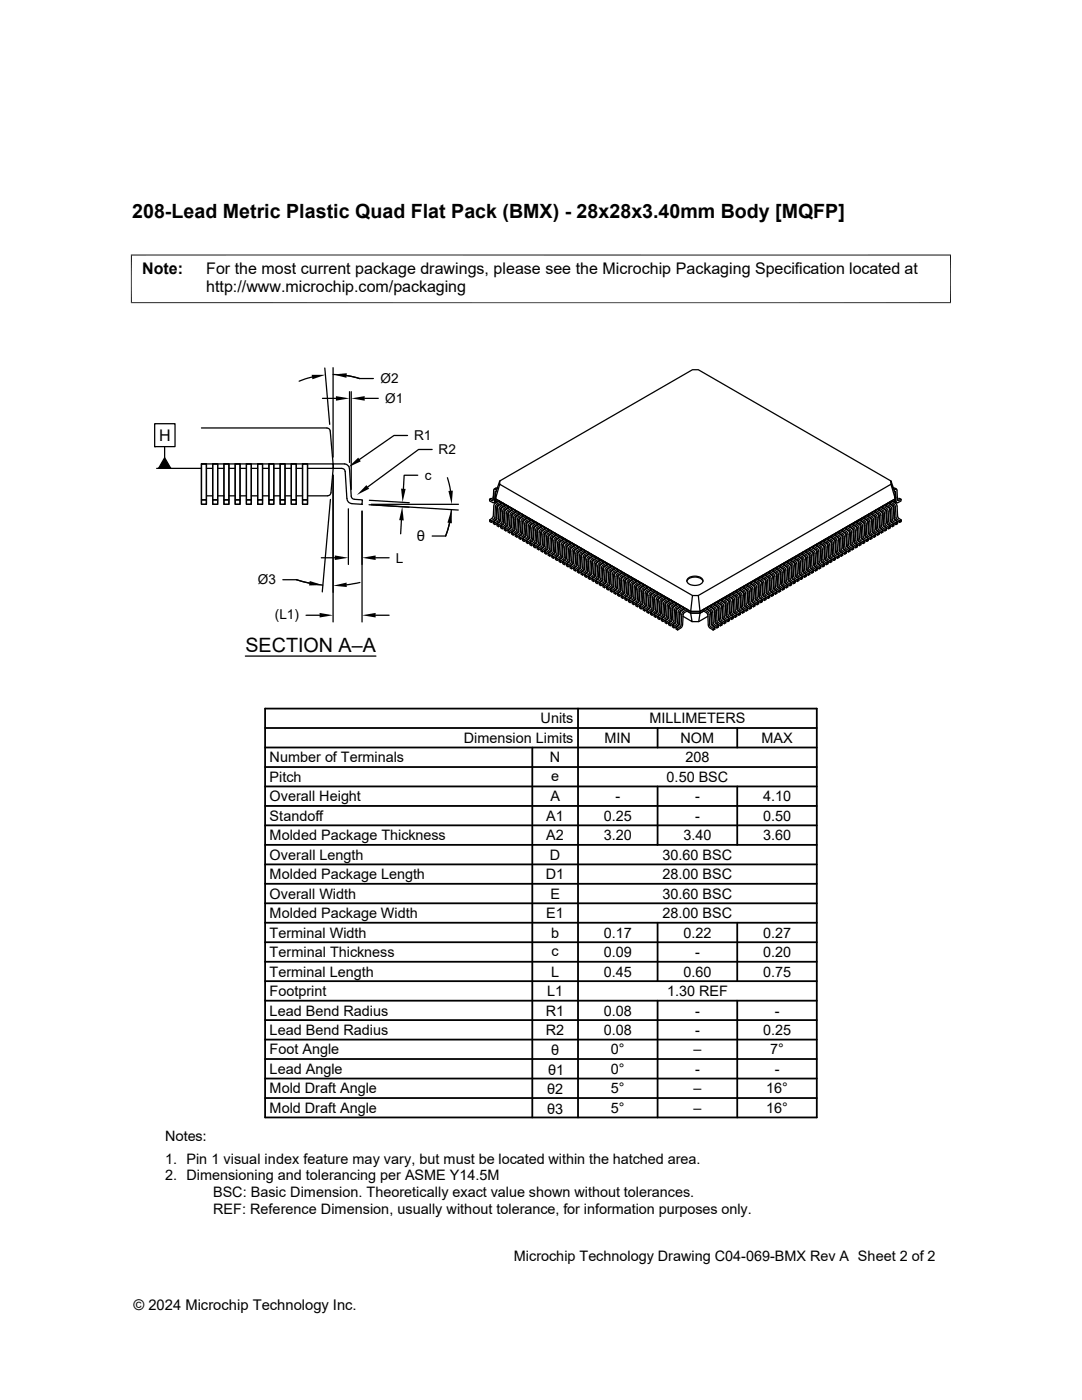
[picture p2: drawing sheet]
<svg xmlns="http://www.w3.org/2000/svg" width="216mm" height="279mm" viewBox="0 0 216 279" stroke-linecap="round" stroke-linejoin="round" font-family="sans-serif">
<g fill="none" stroke="#000" stroke-width=".25">
<path d="M62.3 75.2l-2.6 .9M64.3 79.5h2.7M64.8 73.4l1 11.3M66.5 73.4v17.8M66.5 74.7l2 .1 3.3 .8M69.2 75l2.6 .5M69.7 78.2v14.1M70.1 78.2v19.5M71.8 75.5h2.7M72.8 79.5h2.7M30.9 84.6h4v4.5h-4zM30.9 89.1h.1"/>
<path d="M31.3 93.5h8.9M32.9 89.1v2.3M32.9 91.4l1.2 2.1h-2.5zM40.2 92.6h1v8h-1zM40.2 92.6h.1M40.2 92.6h26.3v.9h-5.1M40.2 85.4h25M40.2 92.6h1v7.2h-1zM40.2 99.8h1v.8h-1zM41.2 99h1.2M41.2 93.5h1.2M42.4 92.6h1v8h-1z"/>
<path d="M42.4 92.6h.1M42.4 92.6h1v7.2h-1zM42.4 99.8h1v.8h-1zM43.4 99h1.3M43.4 93.5h1.3M44.7 92.6h1v8h-1zM44.7 92.6h.1M44.7 92.6h1v7.2h-1zM44.7 99.8h1v.8h-1zM45.7 99h1.2M45.7 93.5h1.2M46.9 92.6h1v7.2h-1z"/>
<path d="M46.9 92.6h1v8h-1zM46.9 92.6h.1M46.9 99.8h1v.8h-1zM47.9 99h1.3M47.9 93.5h1.3M49.2 92.6h.9v7.2h-.9zM49.2 92.6h.9v8h-.9zM49.2 92.6h.1M49.2 99.8h.9v.8h-.9zM50.1 99h1.3M50.1 93.5h1.3M51.4 92.6h1v7.2h-1z"/>
<path d="M51.4 92.6h1v8h-1zM51.4 92.6h.1M51.4 99.8h1v.8h-1zM52.4 99h1.3M52.4 93.5h1.3M53.7 92.6h.9v7.2h-.9zM53.7 92.6h.9v8h-.9zM53.7 92.6h.1M53.7 99.8h.9v.8h-.9zM54.6 99h1.3M54.6 93.5h1.3M55.9 92.6h1v7.2h-1z"/>
<path d="M55.9 92.6h1v8h-1zM55.9 92.6h.1M55.9 99.8h1v.8h-1zM56.9 99h1.2M56.9 93.5h1.2M58.1 99.8h1v.8h-1zM58.1 92.6h1v7.2h-1zM58.1 92.6h1v8h-1zM58.1 92.6h.1M59.1 93.5h1.3M59.1 99h1.3M60.4 99.8h1v.8h-1z"/>
<path d="M60.4 92.6h1v7.2h-1zM60.4 92.6h1v8h-1zM60.4 92.6h.1M61.4 99h4M65.2 85.4l.5 .2 .2 .4 .6 6.6h2.3a1.05 1.05 0 0 1 .9 1l.4 5.6 .3 .3 .3 .1M65.9 99.7l-1.6 18.4M66.5 94.8v29.3M66.5 92.6v.9h1.7l.5 .2 .1 .2 .4 5.6 .3 .7 .5 .3 2.2 .1 .1-.8-1.6-.1M66.5 93.5l-.5 4.8-.2 .5-.4 .1M73.7 99.8l8 .5M81.3 86.9h-2.7l-6.9 4.8M83.4 94.8h-2.8l-.1 2.8"/>
<path d="M86.2 89.7h-2.7l-10.1 7.5M89.3 95.3l.6 2.7M98.4 99.2v.3M98.4 99.7l-.4-.2-.3 .1 .5 .3M98.4 99.2h.1M98.8 98.2l-.2 2-.2 .1-.7-.3v-.4M98.9 99.9l.1 .4M98.9 99.9l.4 .2M98.9 98.5v1.4M99 98.1l-.2 .1M99.1 97.8l-.4-.2-.1 .1-.2 2.1-.2 .1M99.2 97.5l-.6 .1"/>
<path d="M99.3 97.2v.2M99.7 96.6v-.6l-.8 2.5v1l38.9 22.5-38.9-22.5 .8-2.9 38.5 22.3M99.7 96l38.5-22.2h1.1l38.5 22.2M177.8 96l.8 2.5v1l-.8-2.9zM177.8 96.6l-38.5 22.3 .4 3.1 38.9-22.5-38.9 22.5v.4h-1.9M178.4 97.8l.4-.2 .1 .1 .2 2.1M178.5 98.1l.2 .1 .2 2.1h.2l.7-.3v-.3M178.5 97.4l-.2 .1M178.6 97.4l.3 .2M178.6 98.5v1.4M178.6 99.9l-.1 .4M178.6 99.9l-.4 .2"/>
<path d="M179 99.2v.1M179.1 99.2v.3M179.1 99.7l.4-.2 .3 .2-.6 .2-.1-.1M56.4 115.7h2.7l2.6 .7M59.1 115.7l2.6 .7 2.7 .4M64.1 111.3h2.7M69.5 101.5v11.1M71.8 116.2l-2.6 .5M72.2 102v22.1M72.3 100.6h.1M73.6 100.7l17.8 1.1M74.1 100.6h17.4"/>
<path d="M75 111.3h2.6M80.1 103.8l-.2 2.7M86.2 107h2.7M89.7 104.4l-.8 2.6M90.1 101.7l-.4 2.7-.8 2.6M97.7 103.8v.3l.3 .2 .7-.5M98.5 103.6l-.5 .3M98.7 103.8l.3-.5 .2-2.3 .7-.5v-.3l-.3-.2-.8 .5-.2 .3-.2 2.3-.7 .7 .3 .1v.4M98.9 100.1l-.3 .2M99 103.8l-.6 .4 .3 .2 .1 .3M99.2 100.6l-.3 .3-.2 2.4-.1 .3M99.2 100.9l.1 .3"/>
<path d="M99.3 101.4l-.2 2.1-.1 .3M99.3 104l-.6 .4M99.7 103.7l-.1 .4-.8 .6-.4-.2v-.3M99.8 102h.2M99.9 100.2l-.7 .4M99.9 101l-.3 .6-.1 2.1-.2 .3M99.9 100.5l.1 .1M100.1 101.3l-.2 .3-.1 2.1M100.1 101.2l.5-.3v-.3l-.3-.2-.7 .4-.3 .6M100.2 104.1l-.2 .3-.5 .4M100.3 101.3l-.3 .5-.2 2.2-.7 .6 .4 .2v.3M100.3 101.2l.7-.4 .4 .2v.3l-.6 .4-.2 .3-.2 2.3-.2 .3-.7 .5-.3-.2-.1-.3"/>
<path d="M100.4 104.7l-.5 .3 .3 .2v.3M100.6 102.4l.1 .1M100.6 101.5l-.3 .5-.1 2.1M100.6 100.6l-.7 .4M100.6 100.9l.2 .1M101.3 102.8l.1 .1M101.3 104.8l-.2 .3-.5 .3 .3 .2v.4M101.4 101l-.8 .4M101.4 101.3l.1 .1M101.5 102.1l.6-.4v-.3l-.3-.2-1 .7-.2 2.4-.2 .4M101.5 102.1l-.2 .3-.2 2.4-.9 .7-.3-.2v-.3M101.6 104.9l-.1 .4-.6 .3"/>
<path d="M101.7 102.1l.8-.5 .3 .2v.4l-.6 .3-.2 .3-.1 2.1M101.8 102.8l-.1 2.1M101.8 102.1l-.3 .6-.2 2.1M101.9 104.9l-.1 .5-.9 .6-.3-.2v-.4M102 103.2l.2 .1M102.1 101.4l-1 .7-.2 2.5-.7 .6M102.1 101.7l.1 .1M102.2 105.7l-.5 .3M102.8 103.3l-.2 2.4-.9 .7-.3-.2-.1-.3M102.8 103.7h.1M102.8 103.3l.2-.4 .5-.3v-.3l-.3-.2-1 .8-.2 2.4-.7 .6 .4 .1v.4M102.8 105.6l-.2 .3-.5 .4 .3 .2v.3"/>
<path d="M102.8 101.8l-.8 .5-.2 .5M102.8 102.2h.2M102.9 106.1l-.5 .4M103.2 102.9l.8-.4 .3 .2v.3l-.6 .3M103.2 103l-.3 .5-.1 2.1M103.2 103.7l-.1 2.1-.2 .3M103.4 105.8l-.2 .5-.8 .5-.3-.2v-.3M103.5 104.1h.1M103.5 102.3l-.8 .5-.2 .2-.1 2.4-.2 .3M103.5 103.1l-.3 .6M103.5 102.6l.2 .1M103.6 106.6l-.5 .3"/>
<path d="M103.7 103.4l-.2 .3-.1 2.1M104.1 106.8l-.6 .3 .3 .2 .1 .3M104.2 104.5l.2 .1M104.2 104.1l-.2 2.4-.9 .7-.3-.2v-.3M104.2 104.1l.3-.3 .5-.4v-.3l-.3-.2-.8 .5-.2 .3-.2 2.4-.7 .6 .3 .2v.3M104.3 107.5v.4l.3 .2 .7-.5M104.3 103.5l-.3 .4-.2 2.3-.1 .3M104.3 102.7l-.8 .4M104.3 103l.1 .1M104.4 104.4l-.2 2-.1 .4M104.7 103.8l.7-.5 .3 .2v.4l-.5 .3M104.7 103.8l-.3 .5"/>
<path d="M104.9 104.9l.2 .1M105 106.8l-.2 .4-.5 .3 .3 .2v.4M105 103.1l-.7 .4M105 103.4l.1 .1M105.2 104.2l-.2 .3-.2 2.4-.9 .7-.4-.2v-.3M105.4 104.2l.8-.4 .3 .1v.4l-.6 .3-.2 .4-.1 2-.3 .6M105.4 104.2l-.3 .6-.1 2M105.5 107.6l-.5 .4 .3 .1v.4M105.7 105.3l.1 .1M105.7 104.4l-.3 .5-.1 2.2-.7 .6M105.7 103.5l-.9 .7-.3 2.5-.7 .6M105.7 103.9h.2"/>
<path d="M105.8 105.2l-.1 2.1-.2 .3M106.4 105.7l.1 .1M106.4 107.7l-.2 .3-.5 .4 .3 .2v.3M106.5 103.9l-.8 .5M106.5 104.3l.1 .1M106.6 105.1l-.2 .3-.2 2.4-.9 .7-.3-.2v-.3M106.6 105l.6-.3v-.3l-.3-.2-.8 .4-.3 .6M106.9 105l.7-.4 .3 .2v.3l-.6 .4-.2 .3-.1 2.3-.2 .3-.8 .5-.3-.2v-.3M106.9 105.1l-.3 .5-.2 2.1M107 108.5l-.6 .3 .4 .2v.3M107.1 106.2l.2 .1M107.2 105.2l-.3 .6-.2 2.2-.7 .6"/>
<path d="M107.2 104.4l-1 .7-.2 2.4-.7 .6M107.2 104.7l.1 .1M107.9 106.6l.1 .1M107.9 104.8l-.7 .4M107.9 105.1l.2 .1M108.1 105.9l.6-.4v-.3l-.4-.2-.9 .7-.2 2.4-.2 .4M108.1 105.9l-.2 .3-.2 2.4-.9 .7-.3-.2-.1-.3M108.2 108.7l-.2 .4-.5 .3M108.3 105.9l.8-.5 .3 .2v.4l-.6 .3M108.3 106.6l-.1 2.1M108.3 105.9l-.3 .5-.1 2.2-.7 .6 .3 .2v.3M108.4 109.3l-.5 .3 .3 .2v.4"/>
<path d="M108.5 108.7l-.1 .5-.9 .5-.3-.1v-.4M108.6 107l.1 .1M108.7 105.2l-1 .7-.2 2.5-.7 .6M108.7 105.5l.1 .1M108.8 106.3l-.2 .3-.1 2.1M109.3 107.1l-.2 2.4-.9 .7-.3-.2v-.4M109.3 107.4l.2 .1M109.3 107.1l.3-.4 .5-.3v-.4l-.3-.1-1 .8-.2 2.3-.2 .3M109.3 109.4l-.1 .3-.6 .4 .3 .2 .1 .3M109.4 110.5v.3l.3 .2 .9-.7 .2-2.4 .2-.4 .6-.3v-.3l-.3-.2-.9 .5-.2 .3-.1 2.4-.7 .6 .3 .2v.3M109.4 105.6l-.8 .5-.3 .5M109.4 106h.1"/>
<path d="M109.5 107.3l-.2 2.1M109.7 109.6l-.2 .3-.6 .4M109.8 106.7l.7-.4 .3 .2v.3l-.5 .3M109.8 106.7l-.3 .6M109.8 107.5l-.1 2.1M110 109.6l-.2 .4-.8 .6-.4-.2v-.3M110 107.9h.2M110.1 106l-1 .7-.2 2.5-.7 .6M110.1 106.4h.1M110.3 107.1l-.2 .4-.1 2.1M110.6 110.6l-.5 .3 .3 .2v.3M110.8 108.3l.1 .1"/>
<path d="M110.8 107.3l-.3 .6-.1 2.2-.7 .6M110.8 106.5l-.8 .5-.2 .5M110.9 106.8l.1 .1M110.9 108.1l-.1 2.1-.2 .4M111.4 110.4l-.1 .4-.9 .6-.3-.2v-.3M111.5 108.7l.1 .1M111.6 106.9l-.8 .4M111.6 107.8l-.3 .5-.2 2.2-.7 .6M111.6 107.2l.1 .1M111.7 111.2l-.6 .3M111.7 108l-.2 .3-.1 2.1M111.7 108l.6-.3v-.4l-.3-.2-.8 .4-.3 .6"/>
<path d="M112 108l-.3 .4-.2 2.3-.7 .6 .3 .2 .1 .3M112 108l.7-.5 .3 .2v.4l-.6 .3-.1 .4M112.1 111.4l-.6 .4 .4 .1v.4M112.2 109.1l.2 .1M112.2 108.8l-.1 2.3-.9 .7-.4-.1v-.4M112.3 108.2l-.3 .3-.1 2.3-.2 .4M112.3 107.3l-.8 .4M112.3 107.7h.1M112.9 111.3l-.2 .4-.8 .6-.3-.2-.1-.3M113 109.5l.1 .1M113 107.7l-.7 .5M113 108.6l-.3 .6-.1 2.1-.7 .6"/>
<path d="M113 108.1h.2M113.2 108.8l.6-.3v-.4l-.4-.1-.9 .6-.2 2.5-.2 .3M113.2 108.8l-.2 .4-.1 2.1M113.3 111.7l-.2 .3-.5 .4M113.4 108.8l-.3 .6-.1 2.2-.7 .6 .3 .2v.3M113.4 108.8l.8-.4 .3 .2v.3l-.6 .4-.2 .3-.1 2.3-.2 .3-.8 .5-.3-.2v-.3M113.5 112.3l-.5 .3 .3 .2v.3M113.7 110h.1M113.7 109l-.3 .6-.1 2.1M113.8 108.1l-.8 .5M113.8 108.5l.1 .1M114.4 110.4l.2 .1"/>
<path d="M114.4 110l.2-.3 .6-.4v-.3l-.3-.2-1 .8-.2 2.3-.2 .3M114.4 110l-.2 2.4-.9 .7-.3-.2v-.3M114.5 108.6l-.8 .4M114.5 108.9l.1 .1M114.8 112.5l-.2 .4-.6 .3M114.9 109.7l.7-.5 .4 .2v.3l-.6 .4M114.9 109.7l-.3 .5-.2 2.2-.7 .6 .3 .2 .1 .3M114.9 110.4l-.1 2.1M115.1 112.5l-.2 .4-.8 .6-.4-.2v-.3M115.1 110.8l.2 .1M115.2 109l-1 .7-.2 2.5-.7 .6M115.2 109.3l.1 .1"/>
<path d="M115.3 113.3l-.5 .3M115.4 110.1l-.2 .3-.1 2.1M115.9 110.8l-.2 2.5-.9 .6-.3-.1v-.4M115.9 111.2l.1 .1M115.9 110.8l.2-.3 .6-.3v-.4l-.3-.2-1.1 .8-.1 2.4-.7 .6 .3 .2v.3M115.9 113.2l-.2 .3-.5 .4 .3 .1v.4M115.9 114.3v.3l.4 .2 .6-.4M115.9 110.3l-.2 .3-.2 2.3-.2 .4M116 109.4l-.9 .5-.2 .5M116 109.7l.1 .1M116 111.1l-.1 2.1M116.4 111.3l-.2 2.1-.7 .6"/>
<path d="M116.5 113.4l-.1 .4-.9 .6-.3-.2v-.3M116.6 111.7h.1M116.7 109.8l-.8 .5M116.7 110.7l-.3 .6M116.7 110.2h.1M116.8 114.1l-.6 .4M116.8 110.9l-.2 .4-.1 2M116.8 110.9l.6-.3v-.3l-.3-.2-.8 .4-.3 .6M117.1 110.9l.7-.4 .3 .2v.3l-.6 .4-.1 .3M117.1 110.9l-.3 .5-.2 2.3-.7 .6 .3 .2 .1 .3M117.2 114.4l-.6 .3 .4 .2v.3M117.3 112.1h.2"/>
<path d="M117.3 111.7l-.1 2.1-.3 .5M117.4 111.1l-.3 .4-.1 2.3-.2 .3M117.4 110.3l-.8 .4M117.4 110.6l.1 .1M117.5 111.9l-.1 2.1-.2 .3M117.8 112.1l-.1 2.2-.7 .6M118.1 112.5l.1 .1M118.1 114.4l-.2 .4-.5 .3 .3 .2v.3M118.1 110.7l-.7 .4M118.1 111l.2 .1M118.2 115l-.5 .3M118.3 111.8l-.2 .3-.2 2.4-.9 .7-.3-.2-.1-.3"/>
<path d="M118.3 111.8l.6-.4v-.3l-.3-.2-.8 .4-.3 .6M118.5 111.8l.8-.5 .3 .2v.3l-.6 .4-.2 .3-.1 2.3-.2 .3-.8 .5-.3-.2v-.3M118.5 111.8l-.3 .5-.1 2.1M118.6 115.2l-.5 .3 .3 .2v.4M118.8 112.9l.1 .1M118.9 112l-.3 .3-.2 2.3-.2 .4M118.9 111.1l-.9 .5-.2 .5M118.9 111.4l.1 .1M119.5 113.3l.2 .1M119.6 111.5l-.7 .5M119.6 111.8l.1 .1M119.8 112.6l.5-.3v-.4l-.3-.1-1 .6-.2 2.5-.2 .3"/>
<path d="M119.8 112.6l-.3 .4-.2 2.4-.9 .7-.3-.2v-.4M120 112.6l.7-.4 .4 .2v.3l-.7 .4-.1 .3-.2 2.3-.2 .3-.7 .5-.3-.2-.1-.3M120 112.6l-.3 .6-.2 2.2-.7 .6 .4 .1v.4M120.1 116l-.5 .4 .3 .2v.3M120.2 113.7l.2 .1M120.3 112.8l-.3 .6-.2 2.1-.6 .6M120.3 111.9l-.9 .7-.3 2.5-.7 .6M120.3 112.3h.1M120.4 116.2l-.5 .4M121 114.2l.1 .1M121 113.8l-.2 2.4-.9 .7-.3-.2v-.3M121 113.8l.2-.4 .6-.3v-.3l-.3-.2-1.1 .8-.1 2.3-.2 .3"/>
<path d="M121.1 112.4l-.8 .4M121.1 112.7l.1 .1M121.3 116.3l-.2 .3-.5 .4M121.4 113.5l.8-.5 .3 .2v.3l-.6 .4M121.5 113.5l-.4 .5-.1 2.2-.7 .6 .3 .2v.3M121.5 114.2l-.2 2.1M121.5 116.9l-.5 .3 .3 .2 .1 .3M121.6 116.9l.2-.4 .1-2.3 .2-.3 .8-.5 .3 .2v.4l-.5 .3-.2 .3-.2 2.5-.9 .6-.3-.1-.1-.4M121.6 116.3l-.1 .4-.9 .6-.3-.2v-.3M121.7 114.6l.1 .1M121.8 112.8l-.9 .5-.1 .3-.2 2.3-.2 .3M121.8 113.1l.1 .1"/>
<path d="M121.9 117.1l-.6 .3M121.9 113.9l-.2 .3-.1 2.1M122.4 115l.2 .1M122.5 117l-.2 .3-.5 .3 .3 .2v.4M122.5 118.1v.3l.3 .2 .7-.4M122.5 114.1l-.3 .3-.1 2.3-.2 .4M122.5 113.2l-.8 .5-.2 .5M122.5 113.5l.1 .1M122.6 114.9l-.1 2M122.9 115.1l-.1 2.1-.7 .6M123.1 117.2l-.2 .4-.8 .6-.3-.2v-.4M123.2 115.4l.1 .1"/>
<path d="M123.2 113.6l-.7 .4M123.2 114h.2M123.3 117.9l-.5 .4M123.4 114.7l-.2 .4-.1 2M123.4 114.7l.6-.3v-.4l-.3-.1-.8 .4-.3 .6M123.6 114.7l-.3 .5-.1 2.3-.7 .6 .3 .2v.3M123.6 114.7l.8-.4 .3 .2v.3l-.6 .4-.2 .3-.1 2.1-.3 .5M123.7 118.2l-.5 .3 .3 .2v.3M123.9 115.8l.1 .1M124 114.9l-.3 .4-.2 2.3-.2 .3M124 114l-.9 .6-.2 .4M124 114.4h.1"/>
<path d="M124 115.7l-.1 2.1-.2 .3M124.5 118l-.1 .4-.9 .6-.3-.2v-.3M124.6 116.3l.2 .1M124.7 114.5l-.7 .4M124.7 115.3l-.3 .6-.2 2.2-.7 .6M124.7 114.8l.1 .1M124.8 118.8l-.5 .3M124.9 115.6l-.2 .3-.2 2.1M124.9 115.5l.5-.3v-.3l-.3-.2-.7 .4-.4 .6M125 118.4l-.2 .3M125.1 115.6l-.3 .5-.2 2.2-.7 .6 .4 .2v.3M125.1 115.5l.7-.4 .4 .2v.3l-.7 .4-.1 .3-.2 2.3-.2 .3-.7 .5-.3-.2-.1-.3"/>
<path d="M125.2 119l-.5 .3 .3 .2v.3M125.3 116.7l.2 .1M125.4 115.8l-.3 .5-.1 2.1M125.4 114.9l-.7 .4M125.4 115.2l.1 .1M126.1 117.1l.1 .1M126.2 115.3l-.8 .4M126.2 115.6l.1 .1M126.3 116.4l.6-.3v-.4l-.3-.2-1 .7-.2 2.4-.2 .4M126.3 116.4l-.2 .4-.2 2.3-.9 .7-.3-.1v-.4M126.4 119.3l-.2 .3-.5 .3M126.5 116.4l.8-.4 .3 .1v.4l-.6 .3-.2 .4-.1 2"/>
<path d="M126.6 116.4l-.4 .6-.1 2.1-.7 .6 .3 .2v.4M126.7 119.3l-.1 .4-.9 .6-.3-.2v-.4M126.8 117.5l.2 .1M126.9 116.6l-.3 .6-.2 2M126.9 115.7l-1 .7-.2 2.5-.7 .6M126.9 116.1h.1M127.6 118h.1M127.6 116.1l-.7 .5M127.6 116.5h.1M128 117.2l.8-.4 .3 .2v.3l-.6 .3M128 118l-.1 2.2-.7 .6M128 117.3l-.3 .5-.1 2.2-.7 .6 .3 .2v.3"/>
<path d="M128.3 118.4h.1M128.3 116.6l-.9 .6-.3 2.6-.7 .6M128.3 117.4l-.3 .6M128.3 116.9l.2 .1M128.5 117.7l-.2 .3-.1 2.1M129 118.8l.1 .1M129 118.4l-.2 2.4-.9 .7-.3-.2v-.3M129 118.4l.2-.3 .6-.3v-.4l-.3-.2-.8 .5-.2 .3-.2 2.4-.7 .6 .3 .2v.3M129.1 117.9l-.3 .3-.2 2.3-.2 .3M129.1 117l-.8 .4M129.1 117.3l.1 .1M129.1 118.7l-.1 2"/>
<path d="M129.5 118.1l.7-.5 .3 .2v.4l-.5 .3M129.5 118.9l-.2 2.1-.7 .6M129.5 118.1l-.3 .5M129.7 119.2l.2 .1M129.8 117.4l-.7 .4M129.8 118.3l-.3 .5M129.8 117.8h.1M130 118.5l-.2 .4-.2 2M130.2 118.5l-.3 .5-.2 2.2-.6 .7 .3 .1v.4M130.2 118.5l.7-.4 .4 .2v.3l-.6 .4-.2 .3M130.5 119.6l.1 .1M130.5 119.3l-.2 2.4-.9 .7-.3-.2v-.3"/>
<path d="M130.5 118.7l-.3 .3-.1 2.3-.2 .4M130.5 117.8l-.7 .5M130.5 118.2h.1M130.6 119.5l-.1 2.2-.7 .6 .3 .1v.4M130.9 119.7l-.1 2.2-.7 .5M131.3 118.3l-.8 .4M131.3 118.6l.1 .1M131.4 119.4l-.2 .3-.2 2.4-.9 .7-.3-.2v-.3M131.4 119.3l.6-.3v-.3l-.3-.2-.8 .4-.3 .6M131.7 119.3l.7-.4 .3 .2v.3l-.6 .4-.2 .3-.1 2.3-.2 .3-.8 .5-.3-.2v-.3M131.7 119.4l-.4 .5-.1 2.1M132 119.5l-.3 .6-.2 2.2-.7 .6"/>
<path d="M132 118.7l-.8 .5-.3 .5M132 119l.1 .1M132.7 119.1l-.7 .4M132.7 119.4l.1 .1M133.5 119.5l-1 .7-.3 2.5-.6 .6M133.5 119.8l.1 .1M134.2 119.9l-.9 .5-.2 .5M137.1 116a1.98 1.98 0 0 1 3.2 0M137.3 115.4a2.15 2.15 0 0 1 3 .3 1.27 1.27 0 0 1-1.6 1.1 1.27 1.27 0 0 1-1.6-1.1zM139.3 118.9h-1.1l-.4 3.1h1.9h-1.9v.4M143.3 120l1 .6 .2 2.4 .2 .4M144.1 119.5l1 .7 .2 2.5 .7 .6 .3-.2v.3l-.3 .2v-.3"/>
<path d="M144.1 119.8l-.2 .1M144.8 119.1l.8 .4M144.8 119.4l-.1 .1M145.5 118.7l.9 .5 .2 .3 .1 2.3M145.5 119.5l.4 .6 .1 2.1 .2 .3M145.5 119l-.1 .1M146.1 119.4l.2 .3 .1 2.1M146.3 118.3l.9 .6 .3 2.6 .7 .5 .3-.1v.3l-.4 .2 .1-.4M146.3 118.6l-.2 .1M146.6 119l.3 .5 .1 2.1M146.6 118.9l-.7-.4-.4 .2v.3l.6 .3M147 117.8l1 .7 .2 2.5 .7 .6 .3-.2v.4l-.3 .2v-.4"/>
<path d="M147 118.2h-.1M147.1 119.6l-.2 .1M147.3 118.5l.4 .6 .1 2.2 .7 .6M147.3 118.5l-.7-.4-.3 .2v.3l.6 .4 .1 .2 .3 2.5 .8 .7M147.7 117.4l.8 .5M147.7 117.7l-.1 .1M147.8 118.9l.1 2M147.8 119.2l-.1 .1M148.1 118.1l.2 .3 .2 2.4 .2 .3M148.1 118.1l-.8-.4-.3 .1v.4l.6 .3 .2 .4M148.3 118.1l-.6-.3v-.4l.3-.2 1 .7 .2 2.5 .7 .6M148.3 118.1l.2 .3 .2 2.3 .2 .4"/>
<path d="M148.5 117l.7 .4M148.5 117.9l.3 .5 .1 2.2 .7 .6 .3-.2v.3l-.3 .2v-.3M148.5 117.3l-.2 .1M148.5 118.8l-.1 .1M149.2 116.6l1 .7 .2 2.5 .7 .6 .3-.2v.3l-.3 .2v-.3M149.2 116.9l-.1 .1M149.2 117.5l.3 .3 .1 2.3 .2 .3M149.2 118l.2 2.3 .9 .8M149.2 118.4h-.1M149.5 117.3l.3 .5 .2 2.2 .7 .6M149.5 117.2l-.7-.4-.3 .2v.3l.6 .4 .1 .3M149.8 117.2l-.6-.3v-.3l.3-.2 .8 .4 .3 .6"/>
<path d="M149.8 117.3l.2 .3 .1 2.3 .2 .3 .8 .5M149.9 116.2l.8 .4M149.9 116.5h-.1M150 117.9l-.2 .1M150.6 117.4l.1 2.1M150.6 115.7l.9 .5 .2 .5M150.6 116.1h-.1M150.7 116.6l.2 .3 .2 2.4 .2 .3M150.7 119.5l.2 .3 .5 .4M150.7 117.5l-.1 .1M151 116.4l.3 .6 .1 2.1 .7 .7M151 116.4l-.8-.4-.3 .2v.3l.6 .4 .2 .3 .2 2.4 .9 .7"/>
<path d="M151.2 116.4l.2 .4 .1 2M151.2 116.4l-.6-.3v-.4l.4-.2 .8 .6 .2 .4M151.3 119.6l.5 .4 .3-.2v.3l-.3 .2v-.3M151.4 115.3l.7 .4M151.4 115.6l-.2 .1M151.4 117.1l-.1 .1M151.5 118.9l.2 .4 .8 .5M151.7 116.8l.1 2M151.8 118.8l.2 .4 .5 .3 .4-.2-.1 .4-.3 .1v-.3M152 116.6l.1 2M152.1 115.8l.3 .5M152.1 114.9l.8 .5 .3 .5"/>
<path d="M152.1 115.2l-.1 .1M152.1 118.7l.2 .3 .6 .3M152.2 116.7l-.2 .1M152.3 118.4l-.2-2.1-.2-.3-.5-.3v-.4l.3-.2 .8 .5 .2 .3 .2 2.3 .2 .4M152.3 118.4l.1 .5 .8 .5M152.4 116.3l.1 2.1 .2 .3M152.7 115.6l.2 .3M152.7 118.8l.6 .3 .3-.2v.4l-.4 .1 .1-.3M152.8 114.5l.8 .4M152.8 114.8l-.1 .1M152.9 115.9l.1 2.1M152.9 116.3l-.1 .1"/>
<path d="M153 118l.1 .4 .9 .6M153.1 118.6l.5 .3M153.2 115.9l.1 2.1M153.2 115.2l.3 .5 .1 2.2 .7 .6M153.2 115.1l-.8-.4-.3 .2v.3l.6 .3M153.3 118l.2 .3M153.5 118.3l.5 .4 .3-.2v.3l-.3 .2v-.3M153.6 114l.7 .5M153.6 114.9l.3 .5 .1 2.3 .7 .6 .3-.2v.3l-.3 .2v-.3M153.6 114.4h-.2M153.6 115.8l-.1 .1M153.7 117.6l.2 .4 .8 .6"/>
<path d="M154.2 115.3l-.3-.6-.8-.4-.3 .2v.3l.6 .4 .2 .3 .1 2.1M154.2 115.3l.1 2.2 .7 .6M154.3 113.6l1 .8 .1 2.3M154.3 113.9l-.1 .1M154.3 114.5l.3 .6 .1 2.1 .7 .6 .4-.2v.4l-.4 .2v-.4M154.3 115.4l-.1 .1M154.6 114.3l-.7-.4-.3 .1v.4l.6 .4 .1 .3 .2 2.4 .9 .7M154.6 114.3l.3 .6 .2 2.2 .7 .5M154.9 114.3l-.6-.3v-.4l.3-.1 1 .6 .2 2.5 .7 .6M154.9 114.3l.2 .4 .1 2.2 .2 .3 .8 .6M155 113.2l.8 .4M155 113.5l-.1 .1"/>
<path d="M155.1 115l-.1 .1M155.5 116.7l.2 .4 .5 .3 .3-.2v.4l-.3 .2v-.4M155.7 112.8l.9 .5 .2 .3 .1 2.3M155.7 113.1l-.1 .1M155.8 113.7l.2 .3 .2 2.3 .2 .3M155.8 114.6l-.1 .1M156.1 113.5l.3 .3 .1 2.3 .2 .4M156.1 113.5l-.8-.5-.3 .2v.3l.6 .4 .2 .3 .2 2.4 .9 .7M156.3 113.5l.2 .3 .2 2.3 .2 .3 .7 .5M156.4 116.7l.5 .3 .3-.2v.3l-.3 .2v-.3M156.5 112.4l.7 .4M156.5 112.7l-.2 .1"/>
<path d="M156.5 114.2h-.1M156.7 116.5l.5 .3M156.8 113.1l.3 .5M156.8 113l-.7-.4-.4 .2v.3l.6 .4M156.9 115.9l.2 .3 .5 .4 .4-.2-.1 .3-.3 .2v-.3M157.1 113.6l.1 2.1 .2 .3M157.2 112l.8 .5 .3 .4M157.2 112.3h-.1M157.2 112.8l.3 .4 .1 2.3 .2 .3M157.3 113.8h-.2M157.4 116.1l.6 .3M157.5 112.6l.3 .4 .2 2.3 .2 .3"/>
<path d="M157.5 112.6l-.7-.4-.3 .2v.3l.7 .5 .2 2.3 .3 .5M157.7 116.1l.6 .4M157.8 112.6l-.6-.3v-.3l.3-.2 .8 .5 .3 .5M157.8 112.6l.2 .4 .1 2M157.8 115.8l.6 .4 .3-.2v.3l-.4 .2 .1-.3M157.9 111.5l.8 .5M157.9 111.8l-.1 .1M158 113.3l-.1 .1M158.1 115.1l.1 .4 .9 .6M158.2 115.6l.5 .4M158.3 113l.1 2.1 .7 .6 .3-.2v.4l-.3 .2v-.4M158.6 112.8l.1 2.1"/>
<path d="M158.7 112l.3 .5 .1 2.2 .7 .6 .3-.2v.4l-.3 .1v-.3M158.7 111.1l.8 .5 .2 .5M158.7 111.4l-.2 .1M158.7 114.9l.2 .3 .5 .3M158.7 112.9l-.1 .1M159.2 111.8l.2 .3 .2 2.1M159.4 110.7l1 .7 .2 2.5 .7 .6 .3-.2v.3l-.3 .2v-.3M159.4 111l-.1 .1M159.5 112.5l-.2 .1M159.6 114.2l.1 .4 .8 .6M159.7 112.1l.1 2.1M159.7 111.4l.3 .5 .1 2.1"/>
<path d="M159.7 111.4l-.7-.5-.3 .2v.3l.5 .4M159.8 114.2l.2 .4 .5 .3 .4-.2v.3l-.4 .2v-.3M160.1 110.3l.8 .4M160.1 110.6l-.1 .1M160.1 115.1l-.7-.6-.2-2.5-1-.7-.3 .2v.4l.6 .3 .2 .3 .2 2.4 .2 .2 .7 .5M160.2 111.7l.1 2.3 1 .8M160.2 114l.2 .4 .5 .3M160.2 112.1h-.1M160.4 111l.4 .5 .1 2.1 .2 .3M160.5 110.9l-.8-.4-.3 .2v.3l.6 .4 .2 .3M160.8 109.8l1 .7 .3 2.5 .7 .6 .3-.1-.1 .3-.3 .2 .1-.4M160.8 110.2h-.1"/>
<path d="M160.9 110.7l.2 .4 .2 2.3 .2 .3M160.9 111.3l.2 2.3 .9 .8M160.9 111.6l-.1 .1M161.1 114l.5 .3M161.2 110.5l.3 .4 .1 2.3 .2 .3M161.2 110.5l-.8-.4-.3 .2v.3l.6 .4 .2 .3M161.4 110.5l-.6-.3v-.4l.4-.1 .9 .6 .2 2.5 .2 .3M161.4 110.5l.2 .4 .2 2.3 .2 .3 .7 .5M161.5 113.7l.5 .3 .3-.1v.3l-.3 .2v-.4M161.6 109.4l.7 .5M161.6 109.7l-.2 .1M161.7 111.2l-.2 .1"/>
<path d="M161.8 113.5l.5 .4M162.3 109l1 .7 .2 2.5 .7 .6 .3-.2v.3l-.3 .2v-.3M162.3 109.3l-.1 .1M162.3 109.9l.3 .3 .2 2.3 .1 .4M162.4 110.4l.1 2.3 .9 .8M162.4 110.8l-.2 .1M162.5 113.1l.6 .4M162.6 109.7l.4 .6 .1 2.1 .7 .6M162.6 109.7l-.7-.5-.3 .2v.4l.6 .3 .1 .3M162.9 109.7l.2 .3 .1 2.3 .2 .3 .8 .5M162.9 109.7l-.6-.4v-.3l.3-.2 .8 .4 .3 .6M163 112.9l.5 .3 .3-.2v.3l-.4 .2 .1-.3"/>
<path d="M163 108.6l.8 .4M163 108.9l-.1 .1M163.1 110.4h-.1M163.7 109.8l.1 2.1M163.8 109l.3 .6M163.8 108.2l.8 .5 .2 .5M163.8 108.5l-.2 .1M163.8 111.9l.2 .3M163.8 110h-.1M164 112.3l.5 .3M164.1 109.6l.1 2.1 .2 .3M164.3 108.8l-.5-.3v-.3l.3-.2 .8 .5 .2 .5"/>
<path d="M164.3 108.8l.2 .4 .2 2.1M164.4 112l.5 .4 .3-.2v.3l-.3 .2v-.3M164.5 107.7l.7 .5M164.5 108.1h-.1M164.6 109.5l-.2 .1M164.7 111.3l.2 .5 .8 .5M164.8 109.2l.2 2.1 .7 .7 .3-.2v.3l-.3 .2v-.3M165.1 109l.1 2.1M165.2 108.2l.4 .6 .1 2.1 .7 .6 .3-.2v.4l-.3 .1v-.3M165.2 107.3l.9 .5 .2 .5M165.2 107.6l-.1 .1M165.2 112.2l-.7-.6-.2-2.5-.9-.7-.4 .2v.3l.6 .3 .2 .4 .2 2.3 .2 .3 .7 .5"/>
<path d="M165.3 108.8l-.2-.4-.6-.3v-.4l.3-.2 1 .7 .2 2.5 .7 .6M165.3 111.1l.2 .3 .5 .4M165.3 108.8l.1 2M165.3 109.1l-.1 .1M165.4 110.8l.1 .5 .9 .5M165.8 108l.2 .3M165.9 106.9l.8 .4M165.9 107.2l-.1 .1M166 108.4l.1 2M166 108.7l-.1 .1M166.1 110.4l.2 .4 .8 .6M166.3 108.3l.1 2.1"/>
<path d="M166.3 107.6l.3 .5 .2 2.2 .6 .6M166.3 107.6l-.8-.5-.3 .2v.4l.6 .3M166.4 110.4l.2 .4M166.5 107.6l-.6-.4v-.3l.4-.2 .7 .4 .3 .6M166.5 107.6l.2 .3 .1 2.1M166.6 110.8l.5 .3 .3-.2v.4l-.3 .1v-.3M166.7 107.4l.3 .5 .2 2.2 .7 .6 .3-.2-.1 .3-.3 .2 .1-.3M166.7 106.5l.7 .4M166.7 106.8l-.2 .1M166.8 108.3l-.2 .1M166.9 110l.1 .4 .8 .6M167.3 107.7l.1 2.1 .2 .4"/>
<path d="M167.4 106.1l.8 .5 .2 .2 .2 2.4M167.4 106.4h-.1M167.4 106.9l.3 .6 .2 2.2 .7 .6 .3-.2v.3l-.3 .2v-.3M167.5 107.8l-.2 .1M167.6 110.2l.6 .3M167.7 106.7l.4 .6 .1 2.2 .7 .6M167.7 106.7l-.7-.4-.3 .2v.3l.6 .4 .2 .3 .2 2.4 .9 .7M168 106.7l.2 .4 .1 2.3 .2 .3 .8 .5M168.1 105.6l.8 .5M168.1 106h-.1M168.2 107.4l-.1 .1M168.5 106.3l.3 .6"/>
<path d="M168.5 106.3l-.8-.4-.3 .2v.3l.6 .3M168.6 109.2l.2 .3 .5 .3 .3-.1v.3l-.3 .2v-.4M168.8 106.9l.1 2.1 .2 .3M168.9 105.2l.8 .5 .2 .5M168.9 105.5l-.2 .1M168.9 106.1l.3 .3 .1 2.3 .2 .4M168.9 107l-.1 .1M169.1 109.3l.5 .4M169.2 105.9l.3 .3 .1 2.3 .2 .4M169.2 105.9l-.7-.4-.4 .1v.4l.7 .5 .2 2.2 .4 .6M169.4 109.3l.6 .4M169.4 105.9l.3 .3 .1 2.3 .2 .3 .8 .5"/>
<path d="M169.5 109.1l.5 .3 .3-.2v.4l-.3 .1v-.3M169.6 104.8l.7 .4M169.6 105.1l-.1 .1M169.7 106.6l-.2 .1M169.8 108.9l.5 .3M169.9 105.5l.3 .5M169.9 106.2l.2 2.2 .7 .6 .3-.2v.3l-.3 .2v-.3M169.9 105.5l-.7-.5-.3 .2v.4l.5 .3M170.2 106l.1 2.1M170.3 105.2l.4 .6 .1 2.2 .7 .6 .3-.2v.3l-.3 .2v-.3M170.3 104.4l.9 .5 .2 .5M170.3 104.7l-.1 .1"/>
<path d="M170.4 108.1l.2 .4 .5 .3M170.4 106.2h-.1M170.5 107.9l-.1-2.1-.2-.3-.6-.4v-.3l.3-.2 1 .7 .2 2.5 .7 .6M170.5 107.9l.1 .4 .9 .6M170.9 105.1l.2 .3 .1 2.1M171 103.9l1 .7 .3 2.5 .7 .6 .3-.2-.1 .4-.3 .2 .1-.4M171 104.3l-.1 .1M171.1 105.7l-.1 .1M171.2 107.5l.2 .4 .8 .6M171.4 105.4l.1 2.1 .7 .7 .4-.2-.1 .3-.3 .2v-.3M171.4 104.6l.3 .6 .1 2.1M171.4 104.6l-.8-.4-.3 .2v.3l.6 .3"/>
<path d="M171.8 103.5l.7 .5M171.8 103.8l-.2 .1M171.8 105l-.2-.4-.6-.3v-.4l.4-.1 1 .7 .2 2.5 .7 .5M171.8 105l.2 2.3 .2 .3 .7 .5M171.8 107.3l.2 .3 .6 .4M171.9 105.3l-.2 .1M172.5 103.1l1 .8 .2 2.3M172.5 103.4l-.1 .1M172.5 104l.3 .5 .2 2.1M172.6 104.9l-.2 .1M172.7 106.6l.1 .5 .9 .6M172.8 103.8l.4 .6 .1 2"/>
<path d="M172.8 103.8l-.7-.5-.3 .2v.4l.6 .3 .2 .3 .1 2.1M173 106.6l.1 .4 .6 .3 .3-.2v.4l-.3 .2v-.4M173.1 103.8l.2 .3 .1 2.3 .3 .4M173.2 102.7l.8 .4M173.2 103l-.1 .1M173.3 106.4l.2 .4 .5 .3M173.3 104.5l-.1 .1M173.6 103.4l.3 .5 .1 2.1 .2 .4M173.6 103.4l-.8-.5-.3 .2v.3l.6 .4M173.7 106.2l.2 .4 .5 .3 .3-.2v.3l-.3 .2v-.3M173.7 106.8l.7 .4M174 102.3l.9 .7 .3 2.5 .7 .6 .3-.2v.3l-.3 .2v-.3"/>
<path d="M174 102.6l-.2 .1M174 103.1l.3 .4 .1 2.3 .2 .3M174 103.7l.2 2.3 .9 .8M174 104.1h-.1M174.2 106.4l.5 .3M174.3 103l.3 .5 .2 2.2 .7 .6M174.3 102.9l-.7-.4-.4 .2v.3l.6 .4 .2 .3M174.5 103l.3 .3 .1 2.3 .2 .3 .8 .5M174.5 102.9l-.5-.3v-.3l.3-.2 .7 .4 .3 .6M174.6 106.2l.5 .3 .4-.2-.1 .3-.3 .2v-.3M174.7 101.9l.8 .4M174.7 102.2h-.1"/>
<path d="M174.8 103.6l-.2 .1M175.3 103.1l.2 2.1 .2 .3M175.4 101.4l.9 .5 .2 .5M175.4 101.7l-.1 .1M175.5 102.3l.3 .5 .1 2.2 .7 .6 .3-.1v.3l-.3 .2v-.4M175.5 103.2l-.1 .1M175.7 105.5l.5 .4M175.8 102.1l-.8-.4-.3 .2v.3l.7 .5 .2 2.2 .3 .6M175.8 102.1l.3 .6 .1 2.1 .7 .7M175.9 105.5l.7 .5M176 102.1l-.6-.3v-.4l.3-.2 .9 .5 .2 .5M176 102.1l.2 .3 .1 2.1"/>
<path d="M176.1 101l.8 .4M176.1 101.3l-.1 .1M176.2 102.8l-.1 .1M176.3 104.5l.2 .5 .8 .5M176.5 102.4l.1 2.2 .7 .6 .4-.2-.1 .3-.3 .2v-.3M176.8 102.3l.1 2M176.9 101.5l.3 .5M176.9 100.6l.8 .5 .2 .5M176.9 100.9l-.2 .1M176.9 104.4l.2 .3 .6 .3M177 102.4h-.2M177.2 102l.2 2.2 .7 .6 .3-.2v.3l-.4 .2 .1-.3"/>
<path d="M177.4 101.3l.3 .3M177.6 100.2l.8 .4M177.6 100.5l-.1 .1M177.7 101.6l.1 2.1M177.7 102h-.2M177.8 103.7l.1 .4 .9 .6M177.8 104.3l-.1-.4-.2-2.3-.2-.3-.8-.5-.4 .2v.3l.6 .4 .2 .3 .2 2.3 .2 .3 .7 .5M177.9 104.3l.5 .3M177.9 101.6l.2 2.1M177.9 100.9l.4 .5 .1 2.2 .7 .6M177.9 100.8l-.7-.4-.3 .2v.3l.5 .3M178.1 103.7l.1 .3"/>
<path d="M178.3 104l.5 .4 .3-.2v.3l-.3 .2v-.3M178.3 100.9l-.1 .3M178.4 100.6l.3 .6 .1 2.2 .7 .5 .3-.1v.3l-.3 .2v-.4M178.4 101.2l-.2-.4-.6-.3v-.3l.3-.2 1 .7 .2 2.5 .7 .6M178.4 101.2l.1 2.1M178.5 103.3l.2 .4 .8 .6M178.6 100.1h.1M178.6 100.2l.3 .1M49 130.9h26M61.1 122.8h2.7M75 122.8h2.6M126.1 120.2l.1 .3 .3 .2 .9-.7 .2-2.4 .2-.4 .5-.3v-.3l-.3-.2-1 .8-.2 2.4-.7 .6 .3 .2 .1 .3"/>
<path d="M128.2 120.1l-.2 .4-.8 .6-.3-.2v-.3M128.4 120.9l-.5 .3M129 120.8l-.2 .3-.5 .3 .3 .2 .1 .3M129.6 120.9l-.1 .4-.8 .6-.4-.1v-.4M129.9 121.7l-.5 .3M131.2 120.1h.1M131.2 122l-.2 .3-.5 .4 .3 .2v.3M131.9 120.5l.2 .1M132.7 120.9l.1 .1M132.9 120.2l.6-.4v-.3l-.4-.2-1 .7-.2 2.5-.7 .6 .4 .2v.3M132.9 120.2l-.2 .3-.2 2.4-.9 .7-.3-.2-.1-.3M133 123l-.2 .4-.5 .3"/>
<path d="M133.1 120.2l.8-.5 .3 .2v.4l-.6 .3M133.1 120.2l-.3 .6-.1 2.1-.7 .6 .3 .2v.3M133.1 120.9l-.1 2.1M133.2 123.6l-.5 .4 .3 .1v.4M133.3 123l-.2 .5-.8 .5-.3-.1v-.4M133.4 121.3l.1 .1M133.4 124.4v.3l.4 .2 .6-.4M133.6 120.6l-.2 .3-.1 2.1M134.1 121.4l-.2 2.4-.9 .7-.3-.2v-.3M134.1 121.8h.1M134.1 123.7l-.2 .3-.5 .4 .3 .2 .1 .3M134.1 121.4l.2-.4 .6-.3v-.3l-.3-.2-1 .8-.2 2.3-.2 .3"/>
<path d="M134.2 120.3h.1M134.3 121.6l-.2 2.1M134.5 123.9l-.2 .3-.6 .4M134.6 121l.7-.4 .3 .2v.3l-.5 .3M134.6 121.8l-.1 2.1M134.6 121l-.3 .6M134.7 124.5l-.5 .3 .3 .2v.3M134.7 124.5l.2-.4 .1-2.3 .2-.3 .8-.5 .4 .2v.3l-.6 .4-.2 .3-.2 2.4-.9 .7-.3-.2v-.3M134.7 123.9l-.3 .6M134.8 122.2h.2M134.9 120.4l-1 .6-.2 2.5-.7 .6M134.9 120.7l.1 .1"/>
<path d="M135 124.7l-.5 .3M135.1 121.5l-.2 .3-.2 2.1M135.6 122.6l.1 .1M135.6 121.6l-.3 .4-.1 2.3-.2 .3M135.6 120.8l-.8 .5-.2 .5M135.6 121.1l.1 .1M135.7 122.4l-.1 2.2-.7 .6 .3 .2v.3M136.4 121.2l-.8 .4M136.4 121.5l.1 .1M136.5 122.3l-.2 .3-.2 2.4-.9 .7-.3-.2v-.3M136.5 122.3l.6-.3v-.4l-.3-.2-.8 .5-.3 .5M137.1 121.6l-1 .7-.2 2.5-.7 .6"/>
<path d="M137.1 122l.7 .4M137.8 122.4l.3 1.7-1.8-1.1M137.8 122.4h1.9l-.3 1.7h-1.3M140.4 121.6l.9 .5 .2 .3 .1 2.3 .2 .4M140.4 121.9l-.7 .5M141.2 121.2l1 .8 .1 2.3M141.2 121.5l-.2 .1M141.2 122.7l.2 2.2 .9 .9M141.2 123l-1.8 1.1M141.5 121.9l.3 .5 .2 2.2 .6 .6M141.5 121.9l-.7-.5-.4 .2v.4l.6 .3 .2 .3M141.7 121.9l.2 .3 .2 2.3 .2 .3 .7 .5"/>
<path d="M141.7 121.9l-.5-.4v-.3l.3-.2 .7 .5 .3 .5M141.8 125.1l.5 .3 .3-.2v.4l-.3 .2v-.4M141.9 120.8l1 .7 .2 2.5 .7 .6 .3-.2v.3l-.3 .2v-.3M141.9 121.1l-.1 .1M142 122.6l-.2 .1M142.3 124.3l.2 .4 .6 .3 .3-.2v.3l-.4 .2 .1-.3M142.6 122l.1 2.2 .7 .6M142.6 120.4l.8 .5 .2 .3 .2 2.3M142.6 120.7l-.1 .1M142.7 122.2h-.1M143 121l-.8-.4-.3 .2v.3l.6 .4 .2 .3 .2 2.4 .9 .7M143 121.1l.2 .3 .2 2.3 .2 .3"/>
<path d="M143.2 121.1l.2 .3 .2 2.3 .1 .3 .8 .5M143.3 120.3h-.1M143.4 121.7l-.1 .1M143.6 124.1l.5 .3M143.7 120.6l.3 .6M143.7 120.6l-.8-.4-.3 .2v.3l.6 .3M143.8 123.5l.2 .3 .5 .3 .3-.1v.3l-.3 .2v-.4M144 121.2l.1 2.2 .7 .6M144.1 121.3l-.1 .1M144.4 120.2l.3 .3 .1 2.4 .2 .3M144.4 120.2l-.7-.4-.4 .2v.3l.7 .3 .1 .4 .2 2.4 .9 .7M144.7 120.2l-.6-.3v-.4l.3-.2 .7 .5 .4 .5"/>
<path d="M144.7 120.2l.2 .3 .1 2.3 .2 .3 .8 .5M144.7 123.4l.5 .3 .4-.2-.1 .4-.3 .2v-.4M144.9 120.9l-.2 .1M145.1 123.2l.5 .3M145.5 120.4l.1 2M145.6 122.4l.2 .4 .5 .3M145.6 120.5h-.1M146.2 122.6l.5 .3 .3-.2v.3l-.3 .2v-.3M146.3 120.1h-.1M146.4 121.8l.2 .4 .8 .6M146.7 121.8l.2 .3 .5 .4 .3-.2v.3l-.3 .2v-.3M147 122.7l-.7-.6-.2-2.5-1-.7-.3 .2v.3l.6 .4 .2 .3 .2 2.3 .1 .3 .8 .5"/>
<path d="M147 121.6l.2 .3 .5 .4M147.9 120.9l.1 .5 .9 .6M148.7 121.1l.5 .3M148.9 121.1l.7 .4M149.8 120.5l.5 .3 .4-.2-.1 .3-.3 .2v-.3"/>
</g>
<path d="M26.1 50.9h163.7M26.2 50.8v9.7M189.7 50.8v9.7M26.1 60.4h163.7" fill="none" stroke="#000" stroke-width=".2"/>
<g fill="#000">
<path d="M62.2 74.8h2.7l-2.6 .9zM67 79.1l2.7 .4-2.7 .5zM66.5 74.7l2.7-.2-.1 .9zM70.1 79.5l2.7-.4v.9zM32.9 91.4l1.2 2.1h-2.5zM69.5 93.2l2-1.9 .5 .8zM73.1 96.8l.6 .7-2.5 1.3zM80 97.5l.9 .1-.6 2.6zM89.5 98l.9-.1-.3 2.7zM61.8 116l2.6 .8h-2.7zM66.8 110.8l2.7 .5-2.7 .5zM66.5 116.9l2.7-.6v.9z"/>
<path d="M72.2 111.3l2.8-.5v1zM80.3 101.1l.3 2.8-.9-.1zM90.1 101.7l.1 2.7-.9-.1zM63.8 122.3l2.7 .5-2.7 .4zM72.2 122.8l2.8-.5v.9z"/>
</g>
<g fill="none" stroke="#000" stroke-width=".36">
<path d="M52.9 157h110.1M52.9 153.1h110.1M52.9 149.2h110.1M52.9 145.3h110.1M52.9 141.4h110.1v81.6h-110.1zM106.2 149.2v73.8M115.3 141.4v81.6M131.2 145.3v3.9M131.2 157v11.6M147.1 145.3v3.9M147.1 157v11.6M52.9 160.8h110.1"/>
<path d="M52.9 172.5h110.1M52.9 168.6h110.1M52.9 164.7h110.1M52.9 176.4h110.1M52.9 188h110.1M52.9 180.3h110.1M52.9 195.8h110.1M52.9 184.1h110.1M52.9 191.9h110.1M52.9 199.7h110.1M131.2 184.1v11.7M131.2 199.7v23.3"/>
<path d="M147.1 184.1v11.7M147.1 199.7v23.3M52.9 207.5h110.1M52.9 215.2h110.1M52.9 203.6h110.1M52.9 211.3h110.1M52.9 219.1h110.1"/>
</g>
<g font-size="3.9">
<text x="26.4" y="43.5">208-Lead Metric Plastic Quad Flat Pack (BMX) - 28x28x3.40mm Body [MQFP]</text>
<text x="49" y="130.1">SECTION A–A</text>
</g>
<g font-size="3.2">
<text x="28.4" y="54.7">Note:</text>
<text x="41.1" y="58.3">http://www.microchip.com/packaging</text>
<text x="41.1" y="54.7">For the most current package drawings, please see the Microchip Packaging Specification located at</text>
<text x="31.7" y="88">H</text>
</g>
<g font-size="2.9">
<text x="83.2" y="108">θ</text>
<text x="92.5" y="148.3">Dimension Limits</text>
<text x="107.9" y="144.4">Units</text>
<text x="120.7" y="148.3">MIN</text>
<text x="129.6" y="144.4">MILLIMETERS</text>
<text x="135.8" y="148.3">NOM</text>
<text x="151.9" y="148.3">MAX</text>
<text x="53.8" y="152.1">Number of Terminals</text>
<text x="109.7" y="152.1">N</text>
<text x="110" y="155.8">e</text>
<text x="136.8" y="152.1">208</text>
<text x="53.8" y="159.9">Overall Height</text>
<text x="53.8" y="156">Pitch</text>
<text x="109.8" y="159.9">A</text>
<text x="122.8" y="159.9">-</text>
<text x="133" y="156">0.50 BSC</text>
<text x="138.7" y="159.9">-</text>
<text x="152.3" y="159.9">4.10</text>
<text x="53.8" y="167.7">Molded Package Thickness</text>
<text x="53.8" y="163.8">Standoff</text>
<text x="109" y="163.8">A1</text>
<text x="109" y="167.7">A2</text>
<text x="120.5" y="163.8">0.25</text>
<text x="120.5" y="167.7">3.20</text>
<text x="136.4" y="167.7">3.40</text>
<text x="138.7" y="163.8">-</text>
<text x="152.3" y="167.7">3.60</text>
<text x="152.3" y="163.8">0.50</text>
<text x="53.8" y="171.6">Overall Length</text>
<text x="109.7" y="171.6">D</text>
<text x="132.2" y="171.6">30.60 BSC</text>
<text x="53.8" y="175.5">Molded Package Length</text>
<text x="53.8" y="179.4">Overall Width</text>
<text x="108.9" y="175.5">D1</text>
<text x="109.8" y="179.4">E</text>
<text x="132.2" y="175.5">28.00 BSC</text>
<text x="132.2" y="179.4">30.60 BSC</text>
<text x="53.8" y="183.2">Molded Package Width</text>
<text x="109" y="183.2">E1</text>
<text x="132.2" y="183.2">28.00 BSC</text>
<text x="53.8" y="187.1">Terminal Width</text>
<text x="53.8" y="191">Terminal Thickness</text>
<text x="110" y="187.1">b</text>
<text x="110" y="190.7">c</text>
<text x="120.5" y="187.1">0.17</text>
<text x="120.5" y="191">0.09</text>
<text x="136.4" y="187.1">0.22</text>
<text x="138.7" y="191">-</text>
<text x="152.2" y="191">0.20</text>
<text x="152.3" y="187.1">0.27</text>
<text x="53.8" y="194.9">Terminal Length</text>
<text x="110" y="194.9">L</text>
<text x="120.5" y="194.9">0.45</text>
<text x="136.4" y="194.9">0.60</text>
<text x="152.3" y="194.9">0.75</text>
<text x="53.8" y="198.8">Footprint</text>
<text x="53.8" y="202.7">Lead Bend Radius</text>
<text x="108.9" y="202.7">R1</text>
<text x="109.2" y="198.8">L1</text>
<text x="120.5" y="202.7">0.08</text>
<text x="133.1" y="198.8">1.30 REF</text>
<text x="138.7" y="202.7">-</text>
<text x="154.6" y="202.7">-</text>
<text x="53.8" y="206.6">Lead Bend Radius</text>
<text x="108.9" y="206.6">R2</text>
<text x="120.5" y="206.6">0.08</text>
<text x="138.7" y="206.6">-</text>
<text x="152.3" y="206.6">0.25</text>
<text x="53.8" y="210.4">Foot Angle</text>
<text x="53.8" y="214.3">Lead Angle</text>
<text x="109.4" y="214.5">θ1</text>
<text x="110" y="210.6">θ</text>
<text x="121.9" y="210.4">0°</text>
<text x="121.9" y="214.3">0°</text>
<text x="138.4" y="210.4">–</text>
<text x="138.7" y="214.3">-</text>
<text x="153.7" y="210.4">7°</text>
<text x="154.6" y="214.3">-</text>
<text x="53.8" y="218.2">Mold Draft Angle</text>
<text x="109.2" y="218.4">θ2</text>
<text x="121.9" y="218.2">5°</text>
<text x="138.4" y="218.2">–</text>
<text x="152.9" y="218.2">16°</text>
<text x="32.9" y="227.7">Notes:</text>
<text x="53.8" y="222.1">Mold Draft Angle</text>
<text x="109.2" y="222.3">θ3</text>
<text x="121.9" y="222.1">5°</text>
<text x="138.4" y="222.1">–</text>
<text x="152.9" y="222.1">16°</text>
<text x="32.9" y="232.3">1. Pin 1 visual index feature may vary, but must be located within the hatched area.</text>
<text x="32.9" y="235.6">2. Dimensioning and tolerancing per ASME Y14.5M</text>
<text x="42.5" y="238.9">BSC: Basic Dimension. Theoretically exact value shown without tolerances.</text>
<text x="42.5" y="242.2">REF: Reference Dimension, usually without tolerance, for information purposes only.</text>
<text x="102.5" y="251.7">Microchip Technology Drawing C04-069-BMX Rev A Sheet 2 of 2</text>
<text x="26.6" y="261.3">© 2024 Microchip Technology Inc.</text>
</g>
<g font-size="2.7">
<text x="75.9" y="76.5">Ø2</text>
<text x="76.9" y="80.5">Ø1</text>
<text x="82.6" y="87.9">R1</text>
<text x="84.8" y="95.8">c</text>
<text x="87.5" y="90.7">R2</text>
<text x="79" y="112.3">L</text>
<text x="51.4" y="116.6">Ø3</text>
<text x="54.8" y="123.5">(L1)</text>
</g>
</svg>
